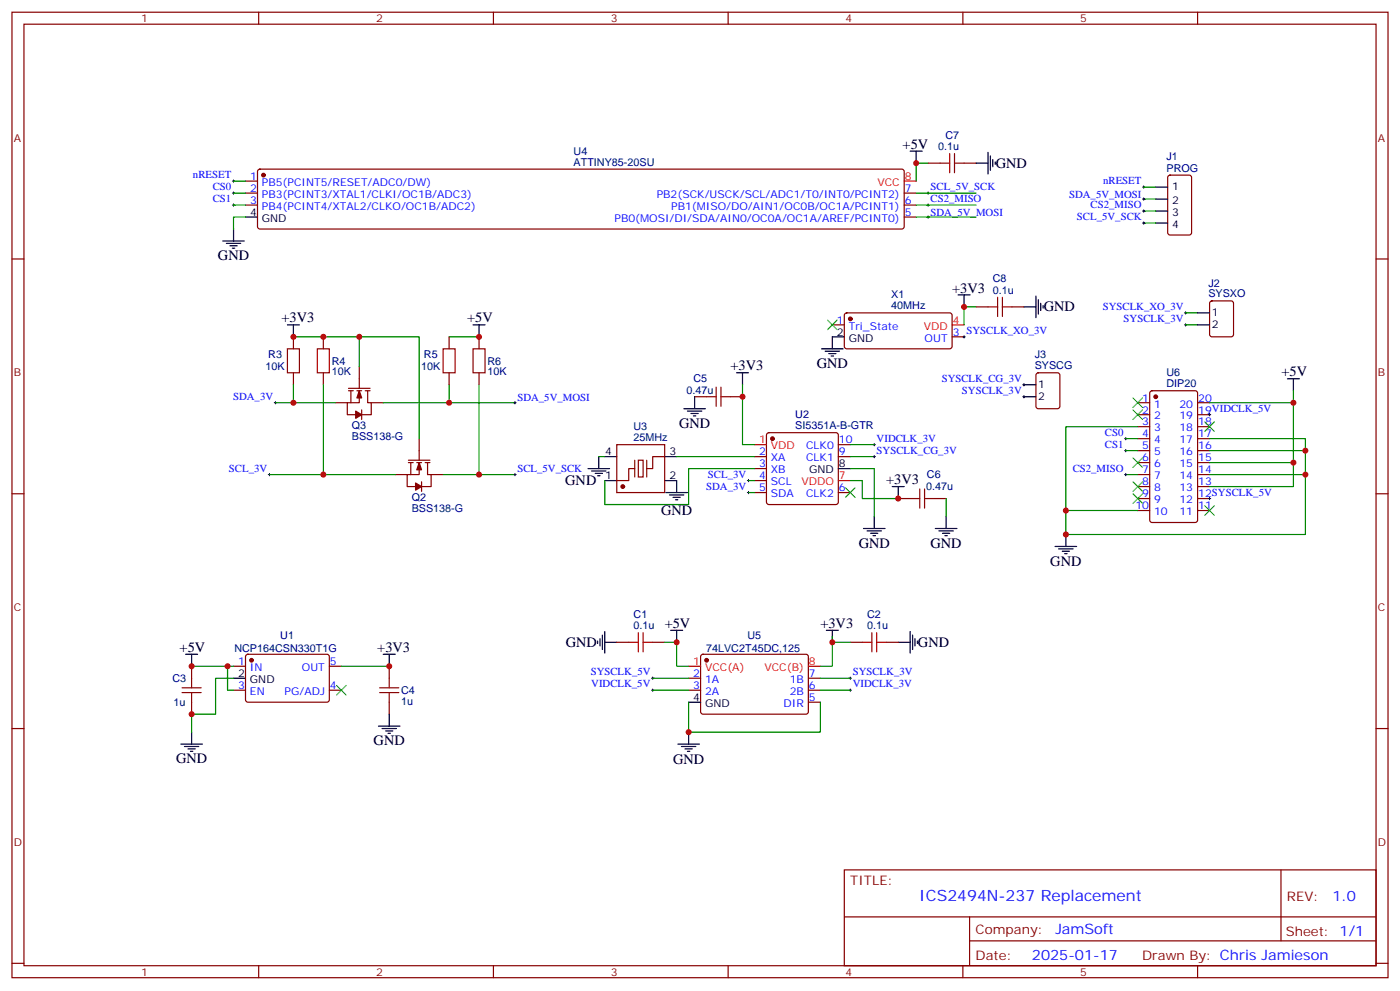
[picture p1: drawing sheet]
<svg xmlns="http://www.w3.org/2000/svg" width="412mm" height="292mm" viewBox="0 0 412 292" stroke-linecap="round" stroke-linejoin="round" font-family="sans-serif">
<g fill="none" stroke="#870000" stroke-width=".35">
<path d="M3.5 3.6h405.4v284.3h-405.4zM7.1 7.1h398.2v277.3h-398.2zM76.2 3.6v3.5M145.3 3.6v3.5M214.5 3.6v3.5M283.6 3.6v3.5M352.8 3.6v3.5M72.3 53.3h3.5M72.3 56.9h3.5M76.1 50l.5-.2h189l.5 .2 .2 .5v16.2l-.2 .5-.5 .3h-189l-.5-.3-.3-.5v-16.2zM266.3 56.9h3.6M273.4 48h3.5"/>
<path d="M284 48h3.5M344.2 51.8l.5-.2h5.6l.7 .4v16.5l-.4 .7h-5.9l-.7-.4v-16.5zM3.5 76.3h3.6M72.3 60.4h3.5M266.3 60.4h3.6M266.3 63.9h3.6M405.3 76.3h3.6M86.4 99.2v3.5M95.2 99.2v3.5M132.3 99.2v3.5M141.1 99.2v3.5M245.2 95.7h3.5"/>
<path d="M248.9 92.4l.5-.3 30.6 .1 .5 .7-.1 9.4-.6 .4h-30.7l-.4-.7v-9.1zM280.5 99.2h3.5M287.5 90.4h3.5M298.1 90.4h3.5M356.5 88.8l.5-.2h5.7l.6 .4 .1 9.5-.5 .6-5.9 .1-.6-.5-.1-9.4zM86.4 109.8v3.5M95.2 109.8v3.5M98.8 118.6h3.5M102.7 114.4h6.3M102.7 115.1h1.4M103.4 115.1v3.5M105.1 115.1h1.4"/>
<path d="M105.8 115.1v3.5h-3.5v3.5h2.5M105.8 108v6.4M107.6 115.1h1.4M108.3 115.1v3.5h1.1v3.5h-2.9M109.4 118.6h3.5M132.3 109.8v3.5M141.1 109.8v3.5M204.6 116.8h3.5M215.2 116.8h3.5M305.4 110l.5-.2h5.6l.7 .4v9.5l-.5 .6-5.8 .1-.7-.5v-9.4zM335.1 118.6h3.6M338.9 115.3l.5-.2h12.7l.6 .4 .1 37.7-.5 .6-12.9 .1-.7-.5v-37.6z"/>
<path d="M352.8 118.6h3.5M106.5 120.7v2.8M116.4 139.8h3.5M120.3 135.5h6.3M120.3 136.2h1.4M121 136.2v3.6M122.8 136.2h1.4M123.5 136.2v3.6h-3.6v3.5h2.5M123.5 129.2v6.3M125.2 136.2h1.4M125.9 136.2v3.6h1.1v3.5h-2.8M127 139.8h3.5"/>
<path d="M181.7 131h14.1v14.1h-14.1zM187 138h-1.8v3.5h-3.5M188 135.5h1.4v5h-1.4zM195.8 134.5h-3.5v3.5h-1.8M222.2 134.5h3.6M222.2 138h3.6M226 127.6l.5-.2h19.7l.5 .2 .2 .5v19.8l-.2 .5-.5 .2h-19.7l-.5-.2-.2-.5v-19.8zM246.9 134.5h3.6M246.9 131h3.6M335.1 136.2h3.6M335.1 139.8h3.6M335.1 122.1h3.6"/>
<path d="M335.1 125.7h3.6M335.1 129.2h3.6M335.1 132.7h3.6M352.8 136.2h3.5M352.8 139.8h3.5M352.8 122.1h3.5M352.8 125.7h3.5M352.8 129.2h3.5M352.8 132.7h3.5M3.5 145.4h3.6M124.2 141.9v2.8M222.2 141.5h3.6"/>
<path d="M222.2 145.1h3.6M246.9 145.1h3.6M264.6 146.8h3.5M275.2 146.8h3.5M335.1 146.8h3.6M335.1 143.3h3.6M335.1 150.4h3.6M352.8 146.8h3.5M352.8 143.3h3.5M352.8 150.4h3.5M405.3 145.4h3.6M56.4 196.2v3.5"/>
<path d="M68.8 196.2h3.5M72.6 192.9l.4-.2h23.6l.4 .7-.1 13-.6 .4-23.5-.1-.5-.6v-12.7zM97 196.2h3.5M114.7 196.2v3.5M181.7 189.2h3.5M192.3 189.2h3.5M202.8 199.7h3.6M206.6 192.9l.5-.2h30.6l.4 .7v16.5l-.7 .4h-30.6l-.4-.7v-16.2zM238.1 199.7h3.6M250.5 189.2h3.5M261.1 189.2h3.5M3.5 214.6h3.6"/>
<path d="M56.4 206.8v3.5M68.8 203.3h3.5M97 203.3h3.5M114.7 206.8v3.5M202.8 203.3h3.6M238.1 203.3h3.6M238.1 206.8h3.6M405.3 214.6h3.6M248.7 256.2h156.6v28.2h-156.6zM377.3 256.2v20.9M248.7 270h156.5M285.6 277.1h119.6"/>
<path d="M285.6 270v14.1M3.5 283.7h3.6M76.2 284.4v3.5M145.3 284.4v3.5M214.5 284.4v3.5M283.6 284.4v3.5M352.8 284.4v3.5M405.3 283.7h3.6"/>
</g>
<g fill="none" stroke="#000" stroke-width=".35">
<path d="M268.1 44.5h3.5M269.9 44.5v3.5M287.5 48h3.5M291 44.9v6.3M291.7 45.9v4.3M292.5 47v2.1M293.2 47.7v.7M340.4 55.1h3.6M340.4 58.6h3.6M65.6 71h6.4M66.7 71.7h4.2M67.7 72.4h2.1"/>
<path d="M68.4 73.1h.7M68.8 67.5v3.5M72.3 63.9h3.5M340.4 62.2h3.6M340.4 65.7h3.6M84.7 95.7h3.5M86.4 95.7v3.5M139.3 95.7h3.6M141.1 95.7v3.5M248.7 99.2h-3.5v3.5M282.2 86.9h3.6M284 86.9v3.5"/>
<path d="M301.6 90.4h3.6M305.2 87.2v6.4M305.9 88.3v4.2M306.6 89.3v2.1M307.3 90v.7M352.8 95.7h3.5M352.8 92.1h3.5M204.6 116.8v3.6M217 109.8h3.5M218.7 109.8v3.5M242 102.7h6.4M243.1 103.4h4.2"/>
<path d="M244.1 104.1h2.1M244.8 104.8h.7M301.6 113.3h3.6M301.6 116.8h3.6M379.2 111.5h3.6M381 111.5v3.6M173.2 138h6.4M174.3 138.7h4.2M175.3 139.4h2.1M176.4 134.5v3.5M178.2 134.5h3.5M195.8 134.5h3.5"/>
<path d="M201.4 120.4h6.4M202.5 121.1h4.2M203.6 121.8h2.1M204.3 122.5h.7M246.9 138h3.6M176 140.1h.7M178.2 141.5h3.5M195.8 141.5h3.5v3.6M196.1 145.1h6.4M197.2 145.8h4.2M198.3 146.5h2.1M199 147.2h.7"/>
<path d="M254.4 155.6h6.3M255.4 156.4h4.2M256.5 157.1h2.1M257.2 157.8h.7M257.5 152.1v3.5M262.8 143.3h3.5M264.6 143.3v3.5M275.5 155.6h6.4M276.6 156.4h4.2M277.6 157.1h2.2M278.3 157.8h.7M278.7 152.1v3.5"/>
<path d="M314 157.4v3.5M310.8 160.9h6.3M311.9 161.6h4.2M312.9 162.3h2.1M313.6 163.1h.7M54.7 192.7h3.5M56.4 192.7v3.5M68.8 199.7h3.5M112.9 192.7h3.5M114.7 192.7v3.5M176 188.8v.7M176.7 188.1v2.1"/>
<path d="M177.4 187v4.3M178.2 189.2h3.5M178.2 186v6.3M197.6 185.6h3.5M199.3 185.6v3.6M243.4 185.6h3.5M245.2 185.6v3.6M264.6 189.2h3.5M268.1 186v6.3M268.8 187v4.3M269.5 188.1v2.1M270.2 188.8v.7"/>
<path d="M53.3 219.1h6.3M54.3 219.9h4.3M56.4 215.6v3.5M111.5 213.9h6.3M112.5 214.6h4.3M113.6 215.3h2.1M114.3 216h.7M114.7 210.3v3.6M199.7 219.1h6.3M200.7 219.9h4.3M202.8 206.8h3.6M202.8 215.6v3.5"/>
<path d="M55.4 220.6h2.1M56.1 221.3h.7M201.8 220.6h2.1M202.5 221.3h.7"/>
</g>
<g fill="#870000" stroke="#870000" stroke-width=".35">
<path d="M123.5 136.2l.7 2.2h-1.4z"/>
<path d="M122.4 142.2l1.8 1.1-1.8 1.1z"/>
<path d="M105.8 115.1l.7 2.1h-1.4z"/>
<path d="M104.8 121.1l1.7 1-1.7 1.1z"/>
<circle cx="74.1" cy="194.5" r=".53"/>
<circle cx="227.5" cy="129.2" r=".53"/>
<circle cx="183.4" cy="143.3" r=".53"/>
<circle cx="77.6" cy="51.6" r=".53"/>
<circle cx="208.1" cy="194.5" r=".53"/>
<circle cx="340.4" cy="116.8" r=".53"/>
<circle cx="250.5" cy="93.9" r=".53"/>
</g>
<path d="M266.3 53.3h3.6M280.5 95.7h3.5M222.2 131h3.6M246.9 141.5h3.6M202.8 196.2h3.6M238.1 196.2h3.6" fill="none" stroke="#f00" stroke-width=".35"/>
<path d="M187 135.5v5M190.5 135.5v5" fill="none" stroke="#871200" stroke-width=".35"/>
<g fill="none" stroke="#008700" stroke-width=".35">
<path d="M68.8 53.3h3.5M68.8 56.9h3.5M269.9 56.9h17.6M273.4 48h-3.5v5.3M336.9 55.1h3.5M336.9 58.6h3.5M68.8 60.4h3.5M72.3 63.9h-3.5v3.6M269.9 60.4h17.6M269.9 63.9h17.6M336.9 65.7h3.5M336.9 62.2h3.5"/>
<path d="M86.4 99.2h19.4v8.8M105.8 99.2h17.7v30M132.3 99.2h8.8M287.5 90.4h-3.5v5.3M349.2 92.1h3.6M349.2 95.7h3.6M81.1 118.6h17.7M86.4 113.3v5.3M95.2 113.3v26.5M132.3 113.3v5.3h-19.4M132.3 118.6h19.4M141.1 113.3v26.5h-10.6"/>
<path d="M218.7 113.3v17.7h3.5M381 115.1v3.5h-24.7M381 118.6v17.6h-24.7M79.4 139.8h37M141.1 139.8h10.6M176.4 134.5h1.8M199.3 134.5h22.9M222.2 138h-19.4v10.6h-24.6v-7.1M250.5 138h7v14.1M250.5 134.5h7M250.5 131h7M331.6 139.8h3.5"/>
<path d="M331.6 129.2h3.5M331.6 132.7h3.5M335.1 125.7h-21.1v31.7h70.5v-28.2h-28.2M356.3 139.8h28.2M356.3 132.7h28.2M381 136.2v7.1h-24.7M220.5 145.1h1.7M220.5 141.5h1.7M250.5 141.5h3.5v5.3h10.6M278.7 146.8v5.3M314 150.4h21.1M56.4 196.2h12.4"/>
<path d="M67 196.2v7.1h1.8M68.8 199.7h-5.3v10.6h-7.1v5.3M100.5 196.2h14.2M192.3 199.7h10.5M195.8 189.2h3.5v7h3.5M241.7 199.7h8.8M245.2 187.4v8.8h-3.5M245.2 189.2h5.3M192.3 203.3h10.5M202.8 206.8v8.8h38.9v-8.8M241.7 203.3h8.8"/>
</g>
<g fill="none" stroke="#a10000" stroke-width=".35">
<path d="M276.9 48h2.9M279.8 45.2v5.7M281.2 48h2.8M281.2 45.2v5.7M291 90.4h2.9M293.9 87.6v5.6M295.3 87.6v5.6M295.3 90.4h2.8M84.7 102.7h3.5v7.1h-3.5zM93.5 102.7h3.5v7.1h-3.5zM130.5 102.7h3.6v7.1h-3.6zM139.3 102.7h3.6v7.1h-3.6z"/>
<path d="M208.1 116.8h2.9M211 114v5.7M212.4 116.8h2.8M212.4 114v5.7M268.1 146.8h2.8M270.9 144v5.6M272.3 146.8h2.9M272.3 144v5.6M56.4 199.7v2.9M114.7 199.7v2.9M185.2 189.2h2.8M188 186.3v5.7"/>
<path d="M189.4 189.2h2.9M189.4 186.3v5.7M254 189.2h2.8M256.8 186.3v5.7M258.2 186.3v5.7M258.2 189.2h2.9M53.6 204h5.7M53.6 202.6h5.7M56.4 204v2.8M111.8 204h5.7M111.8 202.6h5.7M114.7 204v2.8"/>
</g>
<g fill="none" stroke="#000" stroke-width=".29">
<path d="M68.4 53.3h.7M68.4 56.9h.7M68.8 53v.7M68.8 56.5v.7M273 56.9h.8M273.4 56.5v.7M336.5 55.1h.8M336.5 58.6h.8M336.9 54.8v.7M336.9 58.3v.7M68.4 60.4h.7M68.8 60v.7"/>
<path d="M273 60.4h.8M273 63.9h.8M273.4 60v.7M273.4 63.6v.7M336.5 62.2h.8M336.5 65.7h.8M336.9 61.8v.7M336.9 65.3v.7M283.6 99.2h.7M284 98.8v.8M348.9 95.7h.7M348.9 92.1h.7"/>
<path d="M349.2 91.8v.7M349.2 95.3v.7M80.8 118.6h.7M81.1 118.3v.7M151.3 118.6h.7M151.7 118.3v.7M301.3 116.8h.7M301.3 113.3h.7M301.6 113v.7M301.6 116.5v.7M79 139.8h.7M79.4 139.4v.7"/>
<path d="M151.3 139.8h.7M151.7 139.4v.7M257.2 131h.7M257.2 134.5h.7M257.5 130.6v.7M257.5 134.1v.7M331.3 139.8h.7M331.3 132.7h.7M331.3 129.2h.7M331.6 128.8v.7M331.6 132.4v.7M331.6 139.4v.7"/>
<path d="M356 122.1h.7M356.3 121.8v.7M220.1 141.5h.7M220.1 145.1h.7M220.5 141.2v.7M220.5 144.7v.7M356 146.8h.7M356.3 146.5v.7M191.9 199.7h.7M192.3 199.4v.7M250.1 199.7h.7M250.5 199.4v.7"/>
<path d="M191.9 203.3h.7M192.3 202.9v.7M250.1 203.3h.7M250.5 202.9v.7"/>
</g>
<g fill="none" stroke="#3c3" stroke-width=".35">
<path d="M243.8 94.3l2.8 2.8M246.6 94.3l-2.8 2.8M333.7 117.2l2.8 2.8M336.5 117.2l-2.8 2.8M333.7 120.7l2.8 2.8M333.7 134.8l2.8 2.9M336.5 120.7l-2.8 2.8M336.5 134.8l-2.8 2.9M354.9 124.2l2.8 2.9M357.7 124.2l-2.8 2.9M249.1 143.7l2.8 2.8M251.9 143.7l-2.8 2.8"/>
<path d="M333.7 141.9l2.8 2.8M333.7 145.4l2.8 2.8M336.5 141.9l-2.8 2.8M336.5 145.4l-2.8 2.8M354.9 148.9l2.8 2.9M357.7 148.9l-2.8 2.9M99.1 201.9l2.9 2.8M102 201.9l-2.9 2.8"/>
</g>
<g fill="#c00">
<circle cx="56.4" cy="196.2" r=".88"/>
<circle cx="56.4" cy="210.3" r=".88"/>
<circle cx="114.7" cy="196.2" r=".88"/>
<circle cx="67" cy="196.2" r=".88"/>
<circle cx="218.7" cy="116.8" r=".88"/>
<circle cx="264.6" cy="146.8" r=".88"/>
<circle cx="86.4" cy="99.2" r=".88"/>
<circle cx="86.4" cy="118.6" r=".88"/>
<circle cx="95.3" cy="139.8" r=".88"/>
<circle cx="95.3" cy="99.2" r=".88"/>
<circle cx="105.8" cy="99.2" r=".88"/>
<circle cx="141.1" cy="99.2" r=".88"/>
<circle cx="132.3" cy="118.6" r=".88"/>
<circle cx="141.1" cy="139.8" r=".88"/>
<circle cx="245.2" cy="189.2" r=".88"/>
<circle cx="199.3" cy="189.2" r=".88"/>
<circle cx="202.8" cy="215.6" r=".88"/>
<circle cx="269.9" cy="48" r=".88"/>
<circle cx="381" cy="118.6" r=".88"/>
<circle cx="381" cy="136.2" r=".88"/>
<circle cx="384.5" cy="132.7" r=".88"/>
<circle cx="384.5" cy="139.8" r=".88"/>
<circle cx="284" cy="90.4" r=".88"/>
<circle cx="314" cy="157.4" r=".88"/>
<circle cx="314" cy="150.4" r=".88"/>
</g>
<text font-size="4.6" fill="#00f" x="270.8" y="265.2">ICS2494N-237 Replacement</text>
<g font-size="4.2">
<text x="265.9" y="43.8">+5V</text>
<text x="293.4" y="49.4">GND</text>
<text x="64.2" y="76.6">GND</text>
<text x="280.5" y="86.1">+3V3</text>
<text x="82.9" y="95">+3V3</text>
<text x="137.6" y="95">+5V</text>
<text x="307.4" y="91.6">GND</text>
<text x="215.2" y="109.1">+3V3</text>
<text x="240.6" y="108.4">GND</text>
<text x="377.5" y="110.8">+5V</text>
<text x="200" y="126">GND</text>
<text x="166.5" y="142.9">GND</text>
<text x="261.1" y="142.6">+3V3</text>
<text x="194.7" y="151.7">GND</text>
<text x="252.9" y="161.3">GND</text>
<text x="274.1" y="161.3">GND</text>
<text x="309.4" y="166.6">GND</text>
<text x="195.8" y="184.9">+5V</text>
<text x="241.7" y="184.9">+3V3</text>
<text x="52.9" y="192">+5V</text>
<text x="111.1" y="192">+3V3</text>
<text x="166.7" y="190.6">GND</text>
<text x="270.4" y="190.4">GND</text>
<text x="110.1" y="219.5">GND</text>
<text x="51.9" y="224.8">GND</text>
<text x="198.3" y="225">GND</text>
</g>
<g font-size="4.2" fill="#00f">
<text x="392.5" y="265.4">1.0</text>
<text x="310.9" y="275">JamSoft</text>
<text x="304" y="282.8">2025-01-17</text>
</g>
<g font-size="3.9" fill="#800">
<text x="250.5" y="260.8">TITLE:</text>
<text x="379.1" y="265.4">REV:</text>
<text x="287.4" y="275">Company:</text>
<text x="378.7" y="275.6">Sheet: 1/1</text>
<text x="287.4" y="282.6">Date:</text>
<text x="336.4" y="282.7">Drawn By: Chris Jamieson</text>
</g>
<g font-size="3.2" fill="#800">
<text x="41.6" y="6.6">1</text>
<text x="110.8" y="6.6">2</text>
<text x="179.9" y="6.6">3</text>
<text x="249.1" y="6.6">4</text>
<text x="318.2" y="6.6">5</text>
<text x="4.1" y="41.7">A</text>
<text x="405.9" y="41.7">A</text>
<text x="4.1" y="110.8">B</text>
<text x="405.9" y="110.8">B</text>
<text x="4.1" y="180">C</text>
<text x="405.9" y="180">C</text>
<text x="4.1" y="249.1">D</text>
<text x="405.9" y="249.1">D</text>
<text x="41.6" y="287.4">1</text>
<text x="110.8" y="287.4">2</text>
<text x="179.9" y="287.4">3</text>
<text x="249.1" y="287.4">4</text>
<text x="318.2" y="287.4">5</text>
</g>
<g font-size="3.2" fill="#000080">
<text x="278.5" y="40.9">C7</text>
<text x="169" y="45.6">U4</text>
<text x="276.4" y="44.2">0.1u</text>
<text x="343.6" y="47.2">J1</text>
<text x="169" y="48.8">ATTINY85-20SU</text>
<text x="343.6" y="50.5">PROG</text>
<text x="292.5" y="83.2">C8</text>
<text x="262.5" y="87.7">X1</text>
<text x="292.5" y="86.5">0.1u</text>
<text x="356" y="87.6">SYSXO</text>
<text x="356" y="84.4">J2</text>
<text x="262.5" y="91.1">40MHz</text>
<text x="79" y="105.5">R3</text>
<text x="97.7" y="107.4">R4</text>
<text x="124.9" y="105.5">R5</text>
<text x="143.6" y="107.4">R6</text>
<text x="304.8" y="105.6">J3</text>
<text x="78.2" y="109">10K</text>
<text x="97.7" y="110.5">10K</text>
<text x="124.1" y="109">10K</text>
<text x="143.6" y="110.5">10K</text>
<text x="204.3" y="112.6">C5</text>
<text x="304.8" y="108.7">SYSCG</text>
<text x="343.6" y="110.8">U6</text>
<text x="202.3" y="116.1">0.47u</text>
<text x="343.6" y="114">DIP20</text>
<text x="234.3" y="123.1">U2</text>
<text x="103.6" y="129.7">BSS138-G</text>
<text x="103.6" y="126.4">Q3</text>
<text x="186.6" y="129.9">25MHz</text>
<text x="186.6" y="126.7">U3</text>
<text x="234.3" y="126.4">SI5351A-B-GTR</text>
<text x="273.1" y="140.8">C6</text>
<text x="121.3" y="147.6">Q2</text>
<text x="272.8" y="144.3">0.47u</text>
<text x="121.3" y="150.8">BSS138-G</text>
<text x="186.6" y="185.3">0.1u</text>
<text x="186.6" y="182">C1</text>
<text x="255.4" y="185.3">0.1u</text>
<text x="255.4" y="182">C2</text>
<text x="82.6" y="188.2">U1</text>
<text x="220.1" y="188.3">U5</text>
<text x="69" y="192.1">NCP164CSN330T1G</text>
<text x="208" y="192">74LVC2T45DC,125</text>
<text x="50.8" y="200.8">C3</text>
<text x="51.1" y="207.9">1u</text>
<text x="118.2" y="207.6">1u</text>
<text x="118.2" y="204.4">C4</text>
</g>
<g font-size="3.2" fill="#00f">
<text x="56.8" y="52.5">nRESET</text>
<text x="73.7" y="53">1</text>
<text x="62.7" y="56">CS0</text>
<text x="62.7" y="59.5">CS1</text>
<text x="73.7" y="56.5">2</text>
<text x="77.2" y="54.8">PB5(PCINT5/RESET/ADC0/DW)</text>
<text x="77.2" y="58.3">PB3(PCINT3/XTAL1/CLKI/OC1B/ADC3)</text>
<text x="193.5" y="58.3">PB2(SCK/USCK/SCL/ADC1/T0/INT0/PCINT2)</text>
<text x="266.5" y="56.5">7</text>
<text x="274.1" y="59.5">CS2_MISO</text>
<text x="274.1" y="56">SCL_5V_SCK</text>
<text x="314.9" y="58.2">SDA_5V_MOSI</text>
<text x="325" y="54.2">nRESET</text>
<text x="73.7" y="60">3</text>
<text x="77.2" y="61.8">PB4(PCINT4/XTAL2/CLKO/OC1B/ADC2)</text>
<text x="181" y="65.3">PB0(MOSI/DI/SDA/AIN0/OC0A/OC1A/AREF/PCINT0)</text>
<text x="197.7" y="61.8">PB1(MISO/DO/AIN1/OC0B/OC1A/PCINT1)</text>
<text x="266.5" y="63.6">5</text>
<text x="266.5" y="60">6</text>
<text x="274.1" y="63.5">SDA_5V_MOSI</text>
<text x="317.2" y="64.8">SCL_5V_SCK</text>
<text x="321.3" y="61.3">CS2_MISO</text>
<text x="246.5" y="95.3">1</text>
<text x="324.8" y="91.3">SYSCLK_XO_3V</text>
<text x="331" y="94.8">SYSCLK_3V</text>
<text x="250" y="97.1">Tri_State</text>
<text x="272.4" y="100.6">OUT</text>
<text x="280.6" y="98.8">3 SYSCLK_XO_3V</text>
<text x="277.4" y="112.4">SYSCLK_CG_3V</text>
<text x="68.7" y="117.7">SDA_3V</text>
<text x="152.4" y="118.2">SDA_5V_MOSI</text>
<text x="283.4" y="116">SYSCLK_3V</text>
<text x="336.5" y="118.3">1</text>
<text x="353" y="118.3">20</text>
<text x="336.5" y="121.8">2</text>
<text x="336.5" y="125.3">3</text>
<text x="340" y="120">1</text>
<text x="340" y="123.5">2</text>
<text x="347.4" y="123.5">19</text>
<text x="347.4" y="120">20</text>
<text x="353" y="125.3">18</text>
<text x="353" y="121.8">19VIDCLK_5V</text>
<text x="247.1" y="130.6">10</text>
<text x="258.2" y="130.1">VIDCLK_3V</text>
<text x="325.5" y="131.8">CS1</text>
<text x="325.5" y="128.3">CS0</text>
<text x="336.5" y="128.8">4</text>
<text x="340" y="127.1">3</text>
<text x="340" y="130.6">4</text>
<text x="347.4" y="130.6">17</text>
<text x="347.4" y="127.1">18</text>
<text x="353" y="128.8">17</text>
<text x="223.6" y="134.1">2</text>
<text x="223.6" y="137.7">3</text>
<text x="227.1" y="135.9">XA</text>
<text x="237.4" y="135.9">CLK1</text>
<text x="237.4" y="132.4">CLK0</text>
<text x="247.1" y="134.1">9</text>
<text x="258.2" y="133.6">SYSCLK_CG_3V</text>
<text x="336.5" y="132.4">5</text>
<text x="336.5" y="135.9">6</text>
<text x="340" y="134.1">5</text>
<text x="340" y="137.7">6</text>
<text x="347.4" y="137.7">15</text>
<text x="347.4" y="134.1">16</text>
<text x="353" y="135.9">15</text>
<text x="353" y="132.4">16</text>
<text x="67.4" y="138.9">SCL_3V</text>
<text x="152.4" y="138.9">SCL_5V_SCK</text>
<text x="208.5" y="140.7">SCL_3V</text>
<text x="223.6" y="141.2">4</text>
<text x="227.1" y="139.4">XB</text>
<text x="227.1" y="142.9">SCL</text>
<text x="316" y="138.9">CS2_MISO</text>
<text x="336.5" y="139.4">7</text>
<text x="336.5" y="142.9">8</text>
<text x="340" y="141.2">7</text>
<text x="347.4" y="141.2">14</text>
<text x="353" y="142.9">13</text>
<text x="353" y="139.4">14</text>
<text x="208" y="144.2">SDA_3V</text>
<text x="223.6" y="144.7">5</text>
<text x="227.1" y="146.5">SDA</text>
<text x="237.4" y="146.5">CLK2</text>
<text x="247.1" y="144.7">6</text>
<text x="336.5" y="146.5">9</text>
<text x="340" y="144.7">8</text>
<text x="340" y="148.2">9</text>
<text x="347.4" y="148.2">12</text>
<text x="347.4" y="144.7">13</text>
<text x="353" y="146.5">12SYSCLK_5V</text>
<text x="334.5" y="150">10</text>
<text x="340" y="151.8">10</text>
<text x="347.4" y="151.8">11</text>
<text x="353" y="150">11</text>
<text x="70.1" y="195.9">1</text>
<text x="73.6" y="197.6">IN</text>
<text x="88.9" y="197.6">OUT</text>
<text x="97.2" y="195.9">5</text>
<text x="70.1" y="202.9">3</text>
<text x="97.2" y="202.9">4</text>
<text x="174" y="198.9">SYSCLK_5V</text>
<text x="174.2" y="202.4">VIDCLK_5V</text>
<text x="204.2" y="199.4">2</text>
<text x="204.2" y="202.9">3</text>
<text x="207.7" y="201.2">1A</text>
<text x="232.6" y="201.2">1B</text>
<text x="238.3" y="202.9">6</text>
<text x="238.3" y="199.4">7</text>
<text x="251.2" y="198.9">SYSCLK_3V</text>
<text x="251.2" y="202.4">VIDCLK_3V</text>
<text x="73.6" y="204.7">EN</text>
<text x="83.8" y="204.7">PG/ADJ</text>
<text x="207.7" y="204.7">2A</text>
<text x="230.8" y="208.2">DIR</text>
<text x="232.6" y="204.7">2B</text>
<text x="238.3" y="206.4">5</text>
</g>
<g font-size="3.2" fill="#f00">
<text x="266.5" y="53">8</text>
<text x="258.4" y="54.8">VCC</text>
<text x="280.6" y="95.3">4</text>
<text x="272.1" y="97.1">VDD</text>
<text x="223.6" y="130.6">1</text>
<text x="227.1" y="132.4">VDD</text>
<text x="236.1" y="142.9">VDDO</text>
<text x="247.1" y="141.2">7</text>
<text x="204.2" y="195.9">1</text>
<text x="207.7" y="197.6">VCC(A)</text>
<text x="225.2" y="197.6">VCC(B)</text>
<text x="238.3" y="195.9">8</text>
</g>
<g font-size="3.2">
<text x="345.3" y="55.8">1</text>
<text x="73.7" y="63.6">4</text>
<text x="77.2" y="65.3">GND</text>
<text x="345.3" y="60">2</text>
<text x="345.3" y="63.6">3</text>
<text x="345.3" y="67.1">4</text>
<text x="357" y="93.2">1</text>
<text x="246.5" y="98.8">2</text>
<text x="250" y="100.6">GND</text>
<text x="357" y="96.7">2</text>
<text x="305.9" y="114.4">1</text>
<text x="305.9" y="117.9">2</text>
<text x="178.3" y="134.1">4</text>
<text x="197.2" y="134.1">3</text>
<text x="247.1" y="137.7">8</text>
<text x="178.3" y="141.2">1</text>
<text x="197.2" y="141.2">2</text>
<text x="238.4" y="139.4">GND</text>
<text x="70.1" y="199.4">2</text>
<text x="73.6" y="201.2">GND</text>
<text x="204.2" y="206.4">4</text>
<text x="207.7" y="208.2">GND</text>
</g>
</svg>
